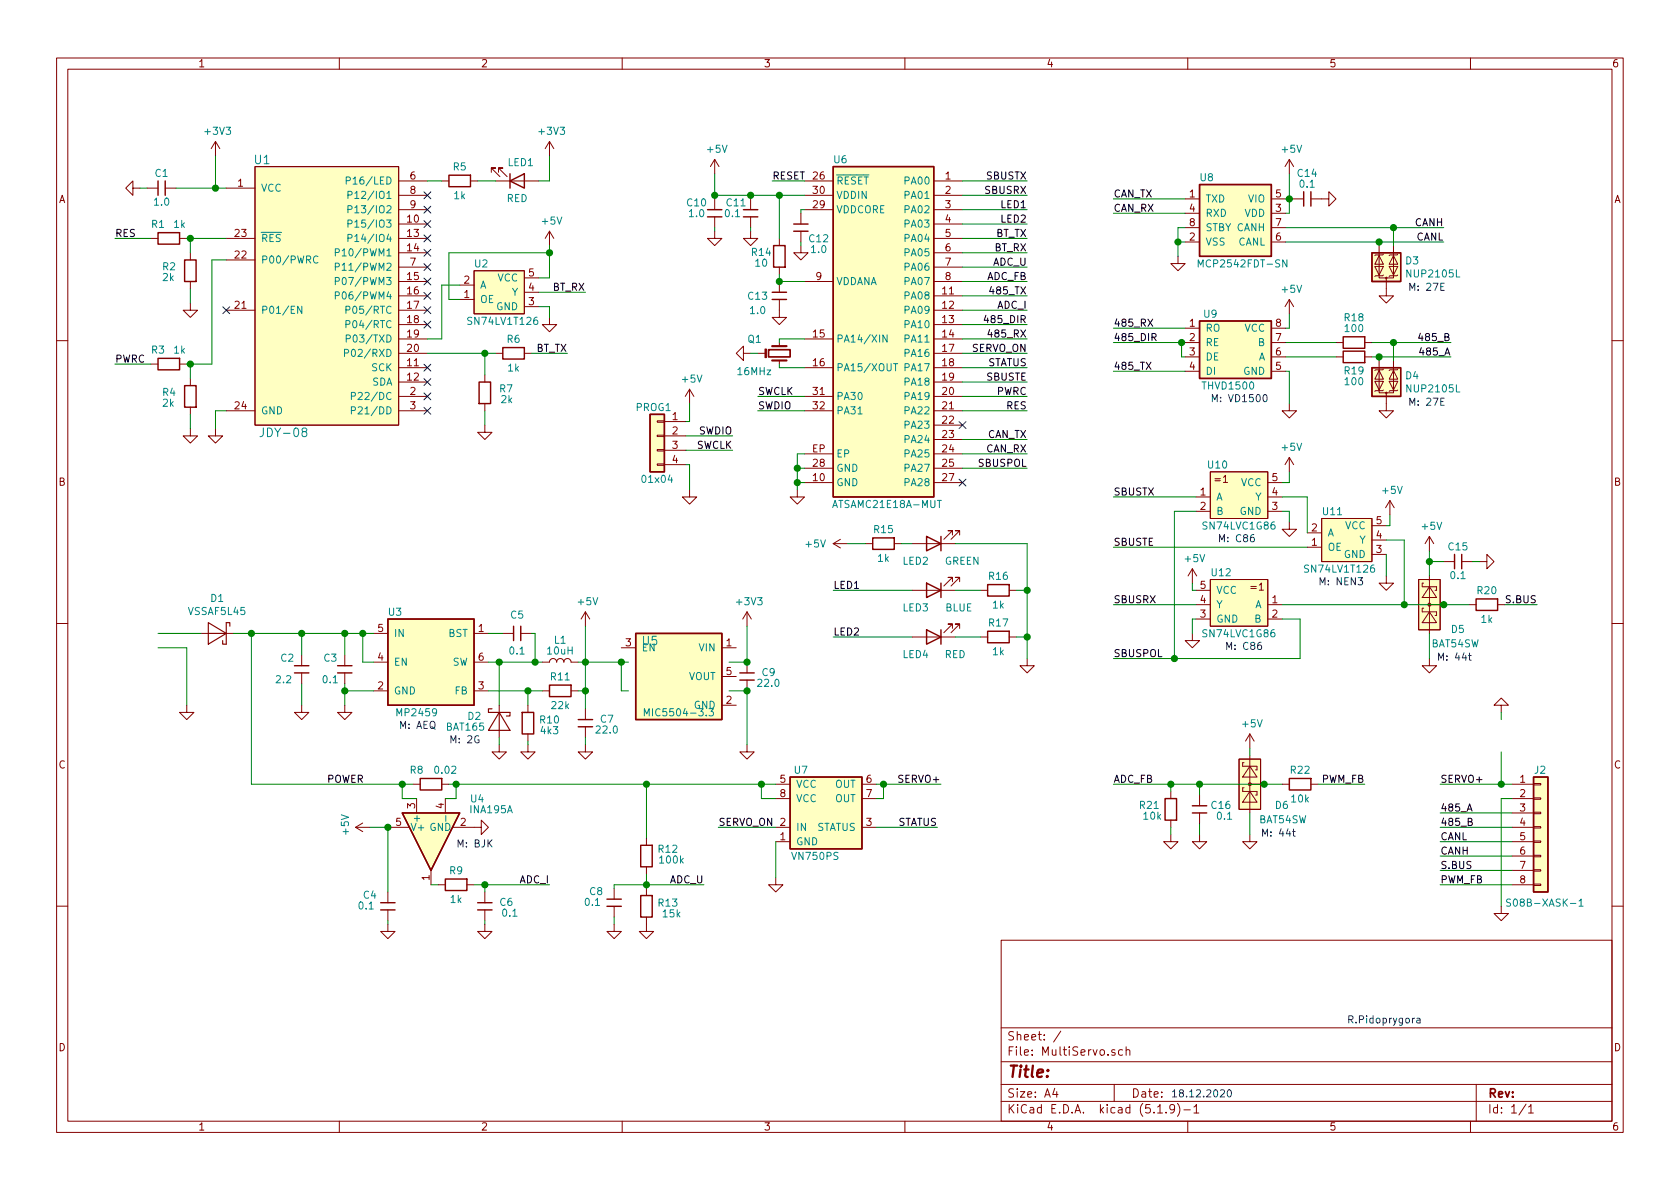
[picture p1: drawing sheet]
<svg xmlns="http://www.w3.org/2000/svg" width="297mm" height="210mm" viewBox="0 0 297 210" stroke-linecap="round" stroke-linejoin="round" font-family="sans-serif">
<g fill="none" stroke="#840000" stroke-width=".18">
<path d="M10 10.3h277v189.9h-277zM12 12.2h273v186.1h-273zM60 10.3v1.9M110 10.3v1.9M160 10.3v1.9M210 10.3v1.9M260 10.3v1.9M23.5 33.3v-1.3l-1.3 1.3 1.3 1.2v-1.2h1.3M26 33.3h1.9M29.2 33.3h1.9M38.1 25l-.8 1.3M38.1 25v2.6"/>
<path d="M38.1 25l.8 1.3M40 33.3h5.1M45.1 29.5h25.4v45.7h-25.4zM70.5 32h5.1M70.5 39.6h5.1M70.5 34.5h5.1M70.5 37.1h5.1M78.1 32h1.3M83.2 32h1.3M86.9 30.5v-.8h.7h-.7l1.5 1.5M87.6 32h7.6M88.1 30.5v-.8h.8h-.8l1.6 1.5"/>
<path d="M97.2 25v2.6M97.2 25l-.8 1.3M97.2 25l.7 1.3M126.4 28.2l-.8 1.3M126.4 28.2v2.5M126.4 35.2v1.9M126.4 38.3v2M126.4 28.2l.7 1.3M132.7 35.2v1.9M132.7 38.3v2M141.6 37.7v1.9M142.2 32h5.1"/>
<path d="M142.2 34.5h5.1M142.2 37.1h5.1M165.1 32h5.1M165.1 39.6h5.1M165.1 34.5h5.1M165.1 37.1h5.1M209.5 35.2h2.6M209.5 37.7h2.6M224.8 35.2h2.5M224.8 37.7h2.5M228 28.2l-.8 1.3M228 28.2v2.5"/>
<path d="M228 28.2l.7 1.3M228.6 35.2h1.9M231.8 35.2h3.1v-1.3l1.3 1.3-1.3 1.2v-1.2M26.7 42.2h1.2M31.7 42.2h1.3M33.7 53.6v1.3h1.2l-1.2 1.2-1.3-1.2h1.3M33.7 44.7v1.3M33.7 49.8v1.2M40 42.2h5.1M40 54.9h5.1M40 46h5.1M70.5 42.2h5.1"/>
<path d="M70.5 44.7h5.1M70.5 49.8h5.1M70.5 52.3h5.1M70.5 54.9h5.1M70.5 57.4h5.1M70.5 59.9h5.1M70.5 47.2h5.1M81.3 53h2.5M81.3 50.4h2.5M83.8 47.9h8.9v7.6h-8.9zM92.7 54.2h2.5M92.7 51.7h2.5"/>
<path d="M92.7 49.1h2.5M97.2 56.1v1.3h1.2l-1.2 1.3-1.3-1.3h1.3M97.2 40.9l-.8 1.3M97.2 40.9v2.5M97.2 40.9l.7 1.3M126.4 40.9v1.3h1.2l-1.2 1.2-1.3-1.2h1.3M132.7 40.9v1.3h1.3l-1.3 1.2-1.3-1.2h1.3M137.8 53v3.1h1.3l-1.3 1.3-1.3-1.3h1.3M137.8 42.2v1.2M137.8 47.2v1.3M137.8 49.8v1.9M141.6 43.4v1.3h1.3l-1.3 1.3-1.3-1.3h1.3"/>
<path d="M141.6 40.9v1.9M142.2 49.8h5.1M142.2 59.9h5.1M165.1 42.2h5.1M165.1 44.7h5.1M165.1 49.8h5.1M165.1 52.3h5.1M165.1 54.9h5.1M165.1 57.4h5.1M165.1 59.9h5.1M165.1 47.2h5.1M208.3 45.3v1.3h1.2l-1.2 1.3-1.3-1.3h1.3"/>
<path d="M209.5 42.8h2.6M209.5 40.3h2.6M209.5 58h2.6M224.8 42.8h2.5M224.8 40.3h2.5M224.8 58h2.5M228 53v2.5M228 53l-.8 1.2M228 53l.7 1.2M243.1 47.1h1.5l-.8 1.5zM243.8 43.4v5.7h2.6v-5.7M243.8 45.2l.8 1.5h-1.5z"/>
<path d="M244.6 45l-.1 .1h-1.3l-.1 .1M244.6 48.6l-.1 .2h-1.3l-.1 .1M245.1 49.1v3.2h1.3l-1.3 1.3-1.3-1.3h1.3M245.6 47.1h1.5l-.7 1.5zM246.4 45.2l.7 1.5h-1.5zM247.1 45l-.1 .1h-1.3l-.1 .1M247.1 48.6l-.1 .2h-1.3l-.1 .1M10 60.2h2M26.7 64.4h1.2M31.7 64.4h1.3M33.7 75.8v1.3h1.2l-1.2 1.3-1.3-1.3h1.3M33.7 66.9v1.3"/>
<path d="M33.7 72v1.3M38.1 75.8v1.3h1.3l-1.3 1.3-1.3-1.3h1.3M40 72.6h5.1M70.5 62.5h5.1M70.5 65h5.1M70.5 67.6h5.1M70.5 70.1h5.1M70.5 72.6h5.1M85.7 75.2v1.2h1.3l-1.3 1.3-1.2-1.3h1.2M85.7 66.3v1.3M85.7 71.4v1.2M87.6 62.5h1.3"/>
<path d="M92.7 62.5h1.3M116.2 79.5h1.3v.3h-1.3zM116.2 74.4h1.3v.3h-1.3zM116.2 77h1.3v.2h-1.3zM117.5 74.5h3.8M117.5 77.1h3.8M117.5 79.6h3.8M121.9 68.8l-.7 1.3M121.9 68.8v2.6M121.9 68.8l.8 1.3M131.4 62.5v-1.3l-1.2 1.3 1.2 1.2v-1.2h1.3M134 62.5h1.3"/>
<path d="M137.8 60.6v.6M137.8 63.7v.7M142.2 65h5.1M142.2 70.1h5.1M142.2 72.6h5.1M165.1 62.5h5.1M165.1 65h5.1M165.1 67.6h5.1M165.1 70.1h5.1M165.1 72.6h5.1M165.1 75.2h5.1M165.1 77.7h5.1"/>
<path d="M209.5 60.6h2.6M209.5 63.1h2.6M209.5 65.7h2.6M224.8 60.6h2.5M224.8 63.1h2.5M224.8 65.7h2.5M228 71.4v1.2h1.2l-1.2 1.3-1.3-1.3h1.3M236.2 60.6h1.3M236.2 63.1h1.3M241.3 60.6h1.3M241.3 63.1h1.3M243.1 67.4h1.5l-.8 1.6z"/>
<path d="M243.8 63.7v5.8h2.6v-5.8M243.8 65.5l.8 1.6h-1.5zM244.6 65.3l-.1 .1h-1.3l-.1 .1M244.6 69l-.1 .1h-1.3l-.1 .1M245.1 69.5v3.1h1.3l-1.3 1.3-1.3-1.3h1.3M245.6 67.4h1.5l-.7 1.6zM246.4 65.5l.7 1.6h-1.5zM247.1 65.3l-.1 .1h-1.3l-.1 .1M247.1 69l-.1 .1h-1.3l-.1 .1M285 60.2h2M116.2 82h1.3v.3h-1.3zM117.5 82.2h3.8"/>
<path d="M121.9 86.6v1.3h1.3l-1.3 1.2-1.3-1.2h1.3M141 86.6v1.3h1.2l-1.2 1.2-1.3-1.2h1.3M142.2 85.3h5.1M142.2 80.3h5.1M142.2 82.8h5.1M147.3 96.1h2.6M147.3 96.1l1.3 .8M148.6 95.4l-1.3 .7M153 96.1h1.3M158.1 96.1h1.3M161.3 96.1h7.6M165.1 85.3h5.1"/>
<path d="M165.1 80.3h5.1M165.1 82.8h5.1M168.4 94.6v-.8h-.8h.8l-1.5 1.6M169.7 94.6v-.8h-.8h.8l-1.6 1.6M211.5 87.9h2.5M211.5 90.4h2.5M214 83.4h10.2v8.3h-10.2zM224.2 87.9h2.5M224.2 90.4h2.5M224.2 85.3h2.5M228 92.3v1.3h1.2l-1.2 1.3-1.3-1.3h1.3M228 80.9v2.5"/>
<path d="M228 80.9l-.8 1.3M228 80.9l.7 1.3M231.1 96.8h2.6M231.1 94.2h2.6M233.7 91.7h8.9v7.6h-8.9zM242.6 98h2.5M242.6 95.5h2.5M242.6 93h2.5M245.7 88.5l-.7 1.3M245.7 88.5v2.6M245.7 88.5l.8 1.3M252.7 94.9v2.5"/>
<path d="M252.7 94.9l-.7 1.2M252.7 94.9l.8 1.2M255.3 99.3h1.9M258.4 99.3h1.9M261.6 99.3h1.3v-1.3l1.3 1.3-1.3 1.3v-1.3M10 110.3h2M35.6 112h1.2M40 112h1.3M53.3 115.8v1.9M53.3 119v1.9M61 115.8v1.9M61 119v1.9"/>
<path d="M66 117.1h2.6M66 112h2.6M83.8 117.1h2.6M83.8 112h2.6M88.9 112h1.9M92.1 112h1.9M95.9 117.1h1.3a.63 .63 0 0 1 .6-.6 .63 .63 0 0 1 .6 .6 .63 .63 0 0 1 .7-.6 .63 .63 0 0 1 .6 .6 .63 .63 0 0 1 .6-.6 .63 .63 0 0 1 .7 .6h1.2M103.5 108.2v2.5M103.5 108.2l-.8 1.3M103.5 108.2l.8 1.3M109.9 114.5h2.5M127.6 114.5h2.6"/>
<path d="M127.6 119.6h2.6M132.1 108.2v2.5M132.1 117.1v1.9M132.1 108.2l-.8 1.3M132.1 108.2l.7 1.3M161.3 104.4h7.6M161.3 112.6h7.6M168.4 102.9v-.8h-.8h.8l-1.5 1.5M168.4 111.1v-.7h-.8h.8l-1.5 1.5M169.7 102.9v-.8h-.8h.8l-1.6 1.5M169.7 111.1v-.7h-.8h.8l-1.6 1.5M173.4 104.4h1.2"/>
<path d="M173.4 112.6h1.2M178.4 104.4h1.3M178.4 112.6h1.3M181.6 116.5v1.2h1.3l-1.3 1.3-1.3-1.3h1.3M210.8 112v1.3h1.3l-1.3 1.2-1.3-1.2h1.3M210.8 100.6l-.7 1.2M210.8 100.6v2.5M210.8 100.6l.8 1.2M211.5 104.4h2.5M211.5 106.9h2.5M211.5 109.5h2.5M214 102.5h10.2v8.2h-10.2z"/>
<path d="M224.2 106.9h2.5M224.2 109.5h2.5M245.1 101.8v1.3h1.3l-1.3 1.3-1.3-1.3h1.3M250.8 102.5h3.8v8.9h-3.8zM251.7 103.1h-.2v.7h2.5v.6h-.3M251.7 107.6h-.2v.6h2.5v.6h-.3M252.7 108.2l1.3 1.9h-2.5zM252.7 103.8l1.3 1.9h-2.5zM252.7 116.5v1.2h1.3l-1.3 1.3-1.2-1.3h1.2M252.7 106.9h2.6M252.7 101.8v10.2M259.7 106.9h1.3"/>
<path d="M264.8 106.9h1.3M285 110.3h2M33 124.7v1.3h1.3l-1.3 1.2-1.3-1.2h1.3M53.3 124.7v1.3h1.3l-1.3 1.2-1.2-1.2h1.2M61 124.7v1.3h1.2l-1.2 1.2-1.3-1.2h1.3M66 122.2h2.6M73 138.7h1.3M78.1 138.7h1.3M83.8 122.2h2.6M88.3 131.7v1.3h1.2l-1.2 1.2-1.3-1.2h1.3M88.3 124.7v1.3M88.3 129.2v1.2"/>
<path d="M93.3 131.7v1.3h1.3l-1.3 1.2-1.2-1.2h1.2M93.3 124.7v1.3M93.3 129.8v1.3M95.9 122.2h1.3M101 122.2h1.2M103.5 131.7v1.3h1.3l-1.3 1.2-1.3-1.2h1.3M103.5 125.3v1.9M103.5 128.5v1.9M127.6 124.7h2.6M132.1 131.7v1.3h1.2l-1.2 1.2-1.3-1.2h1.3M132.1 120.3v1.9M137.2 138.7h2.5"/>
<path d="M152.4 138.7h2.5M207 139.9v1.3M219.1 134.2h3.8v8.9h-3.8zM220 139.3h-.3v.6h2.5v.7h-.2M220 134.9h-.3v.6h2.5v.6h-.2M221 139.9l1.2 2h-2.5zM221 135.5l1.2 1.9h-2.5zM221 129.8l-.8 1.3M221 129.8v2.5M221 133.6v10.2M221 129.8l.7 1.3M221 138.7h2.5"/>
<path d="M226.7 138.7h1.3M231.8 138.7h1.2M265.4 124.7h1.3l-1.3-1.3-1.2 1.3h1.2v1.3M267.3 138.7h3.8M271.1 138.6h1.3v.2h-1.3zM62.9 146.3l1.2 .8M62.9 146.3h2.5M64.1 145.5l-1.2 .8M68.6 146.3h3.8M68.6 157.7v1.9M73.7 141.2v2.6M76.2 153.9v2.6"/>
<path d="M77.5 156.5h1.2M78.7 141.2v2.6M80 146.3h5.1v-1.3l1.3 1.3-1.3 1.3v-1.3M82.5 156.5h1.3M85.7 157.7v1.9M108.6 157.1v1.9M114.3 148.2v1.3M114.3 153.3v1.3M114.3 157.1v1.3M137.2 155.2v1.3h1.2l-1.2 1.2-1.3-1.2h1.3M137.2 146.3h2.5M137.2 141.2h2.5"/>
<path d="M137.2 148.8h2.5M152.4 146.3h2.5M152.4 141.2h2.5M207 147.6v1.2h1.3l-1.3 1.3-1.3-1.3h1.3M207 145v1.3M212.1 147.6v1.2h1.3l-1.3 1.3-1.3-1.3h1.3M212.1 140.6v1.9M212.1 143.8v1.9M221 147.6v1.2h1.2l-1.2 1.3-1.3-1.3h1.3M267.3 146.3h3.8M267.3 156.5h3.8M267.3 141.2h3.8"/>
<path d="M267.3 143.8h3.8M267.3 148.8h3.8M267.3 151.4h3.8M267.3 153.9h3.8M271.1 156.3h1.3v.3h-1.3zM271.1 153.8h1.3v.2h-1.3zM271.1 151.3h1.3v.2h-1.3zM271.1 148.7h1.3v.3h-1.3zM271.1 146.2h1.3v.2h-1.3zM271.1 143.6h1.3v.3h-1.3zM271.1 141.1h1.3v.2h-1.3zM10 160.2h2"/>
<path d="M68.6 163.4v1.3h1.2l-1.2 1.3-1.3-1.3h1.3M68.6 160.9v1.9M85.7 163.4v1.3h1.3l-1.3 1.3-1.2-1.3h1.2M85.7 160.9v1.9M108.6 163.4v1.3h-1.3l1.3 1.3 1.3-1.3h-1.3M108.6 160.3v1.9M114.3 162.2v2.5h-1.3l1.3 1.3 1.3-1.3h-1.3M177 166.3h108v32h-108zM265.4 160.3v1.2h1.3l-1.3 1.3-1.2-1.3h1.2M285 160.2h2M60 198.3v1.9M110 198.3v1.9"/>
<path d="M160 198.3v1.9M177 194.8h108M177 191.8h108M177 187.8h108M177 181.8h108M186.5 192.5l-.4 1h1M186.8 193v1M187.6 182.3l-1.3 2M197 191.8v3M197.1 185.7a.37 .37 0 0 0-.6 .1l.1 .2 .5 .2 .1 .1-.2 .3-.5-.1M198.5 185.7l-.5-.1-.2 .3v.6l.2 .1 .5-.1M199.1 185.7h.1a.37 .37 0 0 1 .6 .1v.8"/>
<path d="M199.1 185.1v1.5M204.7 196.8h.8M206.2 196.7v.1M207.7 196l-.1 .1a.48 .48 0 0 1-.6 .1l-.2-.2 .2-.6a.48 .48 0 0 1 .6 .1 1.27 1.27 0 0 1-.2 1.2l-.4 .1M208.2 195.1a1.71 1.71 0 0 1 0 2.3M209.3 196.3h1.2M210 198.3v1.9M211.1 195.8l.4-.5v1.5M211.1 196.8h.9M260 198.3v1.9M261 191.8v6.5M269.8 195.2l-1.2 2"/>
<path d="M270.3 195.8l.4-.5v1.5M270.3 196.8h.8"/>
<circle cx="245.1" cy="49.1" r=".13"/>
<circle cx="245.1" cy="69.5" r=".13"/>
</g>
<g fill="none" stroke="#840000" stroke-width=".25">
<path d="M27.9 32v2.5M29.2 32v2.5M79.4 31h3.8v2h-3.8zM90.2 32l2.5-1.3v2.6zM90.2 30.7v2.6M125.1 38.3h2.5M125.1 37.1h2.5M131.4 38.3h2.6M131.4 37.1h2.6M140.3 39.6h2.6M147.3 29.5h17.8v58.4h-17.8zM212.1 32.6h12.7v12.7h-12.7z"/>
<path d="M230.5 33.9v2.5M231.8 33.9v2.5M27.9 41.1h3.8v2.1h-3.8zM32.6 46h2.1v3.8h-2.1zM136.5 53h2.6M136.5 51.7h2.6M136.8 43.4h2v3.8h-2zM140.3 40.9h2.6M212.1 56.8h12.7v10.1h-12.7zM237.5 59.6h3.8v2h-3.8zM242.6 44.7h5v5.1h-5zM27.9 63.4h3.8v2h-3.8z"/>
<path d="M32.6 68.2h2.1v3.8h-2.1zM84.7 67.6h2v3.8h-2zM88.9 61.5h3.8v2h-3.8zM114.9 73.3h2.6v10.1h-2.6zM237.5 62.1h3.8v2h-3.8zM242.6 65h5v5.1h-5zM154.3 95.1h3.8v2h-3.8zM163.8 94.9l2.6 1.2-2.6 1.3zM166.4 94.9v2.5M257.2 98v2.6M258.4 98v2.6M52.1 117.7h2.5"/>
<path d="M52.1 119h2.5M59.7 117.7h2.5M59.7 119h2.5M68.6 109.5h15.2v15.2h-15.2zM90.8 110.7v2.6M92.1 110.7v2.6M112.4 112h15.2v15.2h-15.2zM130.8 119h2.5M163.8 103.1l2.6 1.3-2.6 1.3zM163.8 111.4l2.6 1.2-2.6 1.3zM166.4 103.1v2.6M166.4 111.4v2.5"/>
<path d="M174.6 103.4h3.8v2h-3.8zM174.6 111.6h3.8v2.1h-3.8zM261 105.9h3.8v2h-3.8zM74.3 137.7h3.8v2h-3.8zM92.3 126h2.1v3.8h-2.1zM97.2 121.2h3.8v2h-3.8zM102.2 127.2h2.6M102.2 128.5h2.6M130.8 120.3h2.5M139.7 137.4h12.7v12.7h-12.7zM228 137.7h3.8v2h-3.8zM271.1 137.4h2.6v20.3h-2.6z"/>
<path d="M67.3 159.6h2.5M71.1 143.8h10.2l-5.1 10.1zM78.7 155.4h3.8v2.1h-3.8zM84.5 159.6h2.5M107.3 159h2.6M113.3 149.5h2v3.8h-2zM113.3 158.4h2v3.8h-2zM206 141.2h2v3.8h-2zM210.8 142.5h2.6M210.8 143.8h2.6M67.3 160.9h2.5M84.5 160.9h2.5"/>
<path d="M107.3 160.3h2.6"/>
</g>
<g fill="#ffffc2" stroke="#ffffc2" stroke-width=".18">
<path d="M112.4 112h15.2v15.2h-15.2z"/>
<path d="M214 83.4h10.2v8.3h-10.2z"/>
<path d="M212.1 32.6h12.7v12.7h-12.7z"/>
<path d="M233.7 91.7h8.9v7.6h-8.9z"/>
<path d="M68.6 109.5h15.2v15.2h-15.2z"/>
<path d="M242.6 44.7h5v5.1h-5z"/>
<path d="M212.1 56.8h12.7v10.1h-12.7z"/>
<path d="M83.8 47.9h8.9v7.6h-8.9z"/>
<path d="M45.1 29.5h25.4v45.7h-25.4z"/>
<path d="M242.6 65h5v5.1h-5z"/>
<path d="M71.1 143.8h10.2l-5.1 10.1z"/>
<path d="M250.8 102.5h3.8v8.9h-3.8z"/>
<path d="M219.1 134.2h3.8v8.9h-3.8z"/>
<path d="M147.3 29.5h17.8v58.4h-17.8z"/>
<path d="M271.1 137.4h2.6v20.3h-2.6z"/>
<path d="M214 102.5h10.2v8.2h-10.2z"/>
<path d="M114.9 73.3h2.6v10.1h-2.6z"/>
<path d="M139.7 137.4h12.7v12.7h-12.7z"/>
</g>
<g fill="none" stroke="#008484" stroke-width=".18">
<path d="M61.2 31.9h.6l.2-.2-.1-.3-.2-.1h-.5v1.3M61.5 39.6l.6-.1 .2-.2-.1-.3-.2-.1h-.5v1.3M61.5 34.5l.6-.1 .2-.1-.1-.3-.2-.2h-.5v1.3M61.5 37h.6l.2-.2-.1-.3-.2-.1h-.5v1.2M53.4 54.1v1.3l-.8-1.3v1.3M56.2 45.4a.6 .6 0 0 0-.8 .4 .6 .6 0 0 0 .6 .7l.2-.1M59.3 44.6h.6v-.5l-.1-.1h-.5v1.3M59.3 49.7h.6v-.5l-.1-.1h-.5v1.2M59.3 52.3l.6-.1v-.5l-.1-.1h-.5v1.3M59.3 47.2l.6-.1v-.4l-.1-.2h-.5v1.3M61.2 54.8h.6v-.5l-.2-.2h-.4v1.3M61.2 57.3h.6v-.5l-.2-.1h-.4v1.3"/>
<path d="M61.2 59.9l.6-.1 .2-.1-.1-.3-.2-.2h-.5v1.3M61.5 42.1h.6l.2-.2-.1-.3-.2-.2h-.5v1.3M156.8 59.2v1.3l-.7-1.3v1.3M211.9 47.2v-1.3l.4 1 .4-1v1.3M227.5 45.9v1.3l-.7-1.3v1.3M60.9 62.4h.6l.1-.2v-.3l-.2-.1h-.5v1.2M62.1 70h.6l.1-.5-.2-.1h-.5v1.3M62.1 72.6l.6-.1 .1-.4-.2-.2h-.5v1.3M151.7 73.2h.7M158 64.3h.7M158.3 64.3v1.3M165.7 88.5h.7"/>
<path d="M113.9 126.6v-1.3l.5 .9 .4-.9v1.3M125.3 125.3h.8l-.4 .5 .4 .1v.6l-.2 .1-.6-.1M78.8 144.2v1M267.1 159h-.5l-.2 .1v.4l.6 .2 .1 .3-.2 .2h-.5M279.2 159.3l.4-.3v1.2M279.2 160.2h.7"/>
</g>
<g fill="#840000" stroke="#840000" stroke-width=".18">
<path d="M135.3 61.7h.2v1.5h-.2z"/>
<circle cx="252.7" cy="106.9" r=".25"/>
<circle cx="221" cy="138.7" r=".25"/>
</g>
<path d="M135.9 61.8h3.8v1.3h-3.8z" fill="none" stroke="#840000" stroke-width=".3"/>
<path d="M136.5 61.2h2.6M136.5 63.7h2.6" fill="none" stroke="#840000" stroke-width=".38"/>
<path d="M36.8 110.1l3.2 1.9-3.2 1.9zM36.8 112h3.2M40.6 110.7v-.6h-.6v3.8h-.6v-.6M87 125.3h-.6v.7h3.8v.6h-.7M88.3 126l1.9 3.2h-3.8zM88.3 126v3.2" fill="none" stroke="#840000" stroke-width=".2"/>
<g fill="none" stroke="#008400" stroke-width=".18">
<path d="M24.8 33.3h1.2M31.1 33.3h8.9M38.1 27.6v5.7M75.6 32h2.5M84.5 32h3.1M97.2 27.6v4.4h-2M126.4 34.5h15.8M126.4 30.7v4.5M132.7 34.5v.7M136.5 32h5.7M137.8 34.5v7.7M142.2 37.1h-.6v.6"/>
<path d="M170.2 32h11.4M170.2 37.1h11.4M170.2 34.5h11.4M170.2 39.6h11.4M196.8 35.2h12.7M196.8 37.7h12.7M227.3 35.2h1.3M228 30.7v7h-.7M20.3 42.2h6.4M33 42.2h7M33.7 42.2v2.5M33.7 51v2.6"/>
<path d="M40 46h-2.5v18.4h-4.5M81.3 50.4h-3.2v9.5h-2.5M95.2 54.2h2v1.9M95.2 51.7h8.3M97.2 44.7h-17.8v8.3h1.9M97.2 43.4v5.7h-2M126.4 40.3v.6M132.7 40.3v.6M137.8 48.5v1.3h4.4M141.6 42.8v.6M142.2 59.9h-4.4v.7M170.2 44.7h11.4"/>
<path d="M170.2 42.2h11.4M170.2 57.4h11.4M170.2 52.3h11.4M170.2 49.8h11.4M170.2 59.9h11.4M170.2 54.9h11.4M170.2 47.2h11.4M196.8 58h12.7M208.3 42.8h1.2M209.5 40.3h-1.2v5M227.3 40.3h28M227.3 42.8h28"/>
<path d="M228 55.5v2.5h-.7M243.8 42.8v.6M246.4 40.3v3.1M20.3 64.4h6.4M33.7 64.4v2.5M33.7 73.3v2.5M40 72.6h-1.9v3.2M75.6 62.5h12M85.7 62.5v3.8M85.7 72.6v2.6M94 62.5h6.3M121.3 77.1h8.2"/>
<path d="M121.3 79.6h8.2M121.9 71.4v3.1h-.6M132.7 62.5h1.3M134 72.6h8.2M134 70.1h8.2M137.8 64.4v.6h4.4M170.2 62.5h11.4M170.2 65h11.4M170.2 72.6h11.4M170.2 67.6h11.4M170.2 70.1h11.4M170.2 77.7h11.4"/>
<path d="M196.8 60.6h12.7M196.8 65.7h12.7M208.9 60.6v2.5h.6M227.3 60.6h8.9M227.3 63.1h8.9M227.3 65.7h.7v5.7M242.6 60.6h13.9M242.6 63.1h13.9M243.8 63.1v.6M246.4 60.6v3.1M121.3 82.2h.6v4.4M141 85.3h1.2"/>
<path d="M141 82.8h1.2M142.2 80.3h-1.2v6.3M149.9 96.1h3.1M159.4 96.1h1.9M168.9 96.1h12.7v20.4M170.2 82.8h11.4M170.2 80.3h11.4M196.8 87.9h14.7M196.8 96.8h34.3M211.5 90.4h-3.9v26.1M226.7 87.9h4.4v6.3M226.7 90.4h1.3v1.9"/>
<path d="M228 83.4v1.9h-1.3M245.1 98v3.8M245.1 95.5h3.2v11.4M245.7 91.1v1.9h-.6M252.7 97.4v4.4M252.7 99.3h2.6M260.3 99.3h1.3M27.9 112h7.7M27.9 114.5h5.1v10.2M41.3 112h24.7M44.4 112v26.7h28.6M53.3 112v3.8"/>
<path d="M61 112v3.8M64.1 112v5.1h1.9M86.4 112h2.5M86.4 117.1h9.5M88.3 117.1v7.6M94 112h.6v5.1M102.2 117.1h8.9M103.5 110.7v14.6M109.9 117.1v5.1h1.2M132.1 110.7v6.4h-3.2M147.3 112.6h14M147.3 104.4h14"/>
<path d="M168.9 112.6h4.5M168.9 104.4h4.5M179.7 112.6h1.9M179.7 104.4h1.9M196.8 106.9h14.7M210.8 103.1v1.3h.7M211.5 109.5h-.7v2.5M226.7 109.5h3.2v7h-33.1M226.7 106.9h33M252.7 112v4.5M266.1 106.9h5.7M53.3 120.9v3.8"/>
<path d="M61 122.2h5M61 120.9v3.8M71.1 138.7v2.5h2.6M79.4 138.7h57.8M80.6 138.7v2.5h-1.9M86.4 122.2h9.5M88.3 130.4v1.3M93.3 122.2v2.5M93.3 131.1v.6M102.2 122.2h1.3M103.5 130.4v1.3M114.3 138.7v9.5"/>
<path d="M128.9 122.2h3.2v9.5M134.6 138.7v2.5h2.6M154.9 138.7h11.5M156.2 138.7v2.5h-1.3M196.8 138.7h29.9M207 138.7v1.2M212.1 138.7v1.9M221 132.3v1.3M233 138.7h8.3M254.6 138.7h12.7M265.4 126v1.2M265.4 133v5.7"/>
<path d="M65.4 146.3h3.2v11.4M76.2 156.5h1.3M83.8 156.5h13.4M85.7 156.5v1.2M114.3 154.6v2.5M124.5 156.5h-15.9v.6M127 146.3h10.2M137.2 148.8v6.4M154.9 146.3h10.8M207 146.3v1.3M212.1 145.7v1.9M221 143.8v3.8"/>
<path d="M254.6 146.3h12.7M254.6 156.5h12.7M254.6 143.8h12.7M254.6 148.8h12.7M254.6 151.4h12.7M254.6 153.9h12.7M267.3 141.2h-1.9v19.1M68.6 162.8v.6M85.7 162.8v.6M108.6 162.2v1.2"/>
</g>
<path d="M174.3 55.7l-.3 .9h.8M203.7 59.6h.6l.1-.2-.1-.3-.1-.1h-.5v1.2M204 59.6l.4 .6M259.6 145.3h.5l.2-.2-.1-.3-.6-.1v1.3h.5l.2-.2v-.3l-.3-.2" fill="none" stroke="#000" stroke-width=".18"/>
<g fill="none" stroke="#0000c2" stroke-width=".18">
<path d="M254.7 50.7h.4M255.3 50.1h-.6v1.3h.6M223.4 69.9l.2-.1a.69 .69 0 0 1 .4 .6 .69 .69 0 0 1-.4 .6l-.2-.2-.1-.2zM254.7 71h.4M255.3 70.4h-.6v1.3h.6M221.7 94.5l-.4 .1a.87 .87 0 0 0 0 1.2l.4-.1v-.6l-.4-.1-.2 .3M223 113.6l-.4 .1a.87 .87 0 0 0 0 1.2l.4-.2v-.5l-.4-.1-.2 .2M240.1 102.2h.8l-.4 .4 .3 .2 .1 .4-.2 .2-.6-.1M259.6 115.9h.5M259.8 115.5v1.1l.3 .2M84.6 130.2a.59 .59 0 0 0-.7 .5 .59 .59 0 0 0 .7 .6l.1-.5h-.2M86.5 149.1l.5 .7"/>
<path d="M87 148.5l-.7 .7M228.5 147h.5M228.7 146.6v1.1l.3 .2M215.8 192.8l.5-.1 .2 .1v.3v.2l-.8 .7h.8M217.1 192.8l.2-.1a.67 .67 0 0 1 .4 .6 .67 .67 0 0 1-.4 .7l-.3-.3v-.2zM250.1 180.1l-.4 .2M250.5 180.1h.5l.1 .8M251.1 180.4h-.5l-.1 .2v.2h.6"/>
</g>
<g fill="#008400" stroke="#008400" stroke-width=".25">
<circle cx="132.7" cy="34.5" r=".51"/>
<circle cx="114.3" cy="138.7" r=".51"/>
<circle cx="33.7" cy="42.2" r=".51"/>
<circle cx="88.3" cy="117.1" r=".51"/>
<circle cx="137.8" cy="49.8" r=".51"/>
<circle cx="53.3" cy="112" r=".51"/>
<circle cx="61" cy="122.2" r=".51"/>
<circle cx="137.8" cy="34.5" r=".51"/>
<circle cx="141" cy="85.3" r=".51"/>
<circle cx="255.3" cy="106.9" r=".51"/>
<circle cx="141" cy="82.8" r=".51"/>
<circle cx="103.5" cy="122.2" r=".51"/>
<circle cx="156.2" cy="138.7" r=".51"/>
<circle cx="103.5" cy="117.1" r=".51"/>
<circle cx="94.6" cy="117.1" r=".51"/>
<circle cx="93.3" cy="122.2" r=".51"/>
<circle cx="64.1" cy="112" r=".51"/>
<circle cx="61" cy="112" r=".51"/>
<circle cx="33.7" cy="64.4" r=".51"/>
<circle cx="114.3" cy="156.5" r=".51"/>
<circle cx="85.7" cy="156.5" r=".51"/>
<circle cx="71.1" cy="138.7" r=".51"/>
<circle cx="80.6" cy="138.7" r=".51"/>
<circle cx="126.4" cy="34.5" r=".51"/>
<circle cx="265.4" cy="138.7" r=".51"/>
<circle cx="223.5" cy="138.7" r=".51"/>
<circle cx="207" cy="138.7" r=".51"/>
<circle cx="208.9" cy="60.6" r=".51"/>
<circle cx="181.6" cy="112.6" r=".51"/>
<circle cx="212.1" cy="138.7" r=".51"/>
<circle cx="134.6" cy="138.7" r=".51"/>
<circle cx="132.1" cy="122.2" r=".51"/>
<circle cx="38.1" cy="33.3" r=".51"/>
<circle cx="132.1" cy="117.1" r=".51"/>
<circle cx="228" cy="35.2" r=".51"/>
<circle cx="207.6" cy="116.5" r=".51"/>
<circle cx="181.6" cy="104.4" r=".51"/>
<circle cx="243.8" cy="42.8" r=".51"/>
<circle cx="246.4" cy="40.3" r=".51"/>
<circle cx="85.7" cy="62.5" r=".51"/>
<circle cx="109.9" cy="117.1" r=".51"/>
<circle cx="246.4" cy="60.6" r=".51"/>
<circle cx="243.8" cy="63.1" r=".51"/>
<circle cx="252.7" cy="99.3" r=".51"/>
<circle cx="68.6" cy="146.3" r=".51"/>
<circle cx="44.5" cy="112" r=".51"/>
<circle cx="248.3" cy="106.9" r=".51"/>
<circle cx="97.2" cy="44.7" r=".51"/>
<circle cx="208.3" cy="42.8" r=".51"/>
</g>
<g fill="none" stroke="#000084" stroke-width=".18">
<path d="M75 39l1.2 1.2M75 36.5l1.2 1.2M75 33.9l1.2 1.2M76.2 39l-1.2 1.2M76.2 36.5l-1.2 1.2M76.2 33.9l-1.2 1.2M39.4 54.2l1.2 1.3M40.6 54.2l-1.2 1.3M75 56.8l1.2 1.2M75 54.2l1.2 1.3M75 51.7l1.2 1.2M75 49.2l1.2 1.2"/>
<path d="M75 46.6l1.2 1.2M75 44.1l1.2 1.2M75 41.5l1.2 1.3M76.2 56.8l-1.2 1.2M76.2 54.2l-1.2 1.3M76.2 51.7l-1.2 1.2M76.2 49.2l-1.2 1.2M76.2 46.6l-1.2 1.2M76.2 44.1l-1.2 1.2M76.2 41.5l-1.2 1.3M75 72l1.2 1.2M75 69.5l1.2 1.2"/>
<path d="M75 66.9l1.2 1.3M75 64.4l1.2 1.2M76.2 72l-1.2 1.2M76.2 69.5l-1.2 1.2M76.2 66.9l-1.2 1.3M76.2 64.4l-1.2 1.2M169.6 74.6l1.2 1.2M170.8 74.6l-1.2 1.2M169.6 84.7l1.2 1.2M170.8 84.7l-1.2 1.2"/>
</g>
<text font-size="2.8" fill="#840000" x="178" y="190.5">Title:</text>
<g font-size="2.1" fill="#008484">
<text x="45" y="29">U1</text>
<text x="46.6" y="77.3">JDY-08</text>
<text x="113.6" y="114.1">U5</text>
</g>
<g font-size="2.1" fill="#840000">
<text x="178" y="184">Sheet: /</text>
<text x="178" y="186.7">File: MultiServo.sch</text>
<text x="178" y="196.9">KiCad E.D.A. kicad (5.1.9)-1</text>
<text x="178" y="194.1">Size: A4</text>
<text x="200" y="194.1">Date:</text>
<text x="263" y="194.1">Rev:</text>
<text x="263" y="196.9">Id: 1/1</text>
</g>
<g font-size="1.8" fill="#840000">
<text x="35" y="11.9">1</text>
<text x="85" y="11.9">2</text>
<text x="135" y="11.9">3</text>
<text x="185" y="11.9">4</text>
<text x="235" y="11.9">5</text>
<text x="285" y="11.9">6</text>
<text x="10.4" y="35.9">A</text>
<text x="42.1" y="33">1</text>
<text x="72.5" y="31.7">6</text>
<text x="72.5" y="34.3">8</text>
<text x="143.8" y="31.7">26</text>
<text x="143.8" y="34.3">30</text>
<text x="167.2" y="31.7">1</text>
<text x="167.2" y="34.3">2</text>
<text x="210.3" y="34.9">1</text>
<text x="225.6" y="34.9">5</text>
<text x="285.4" y="35.9">A</text>
<text x="41.6" y="41.9">23</text>
<text x="72.1" y="39.4">10</text>
<text x="72.1" y="41.9">13</text>
<text x="72.5" y="36.8">9</text>
<text x="143.8" y="36.8">29</text>
<text x="167.2" y="36.8">3</text>
<text x="167.2" y="39.4">4</text>
<text x="167.2" y="41.9">5</text>
<text x="210.3" y="37.5">4</text>
<text x="210.3" y="40">8</text>
<text x="225.6" y="37.5">3</text>
<text x="225.6" y="40">7</text>
<text x="41.6" y="45.7">22</text>
<text x="72.1" y="44.4">14</text>
<text x="72.5" y="47">7</text>
<text x="167.2" y="44.4">6</text>
<text x="167.2" y="47">7</text>
<text x="210.3" y="42.5">2</text>
<text x="225.6" y="42.5">6</text>
<text x="72.1" y="49.5">15</text>
<text x="72.1" y="52.1">16</text>
<text x="82.1" y="52.7">1</text>
<text x="82.1" y="50.2">2</text>
<text x="93.5" y="54">3</text>
<text x="93.5" y="51.4">4</text>
<text x="93.5" y="48.9">5</text>
<text x="144.3" y="49.5">9</text>
<text x="166.7" y="52.1">11</text>
<text x="167.2" y="49.5">8</text>
<text x="41.6" y="54.6">21</text>
<text x="72.1" y="54.6">17</text>
<text x="72.1" y="57.1">18</text>
<text x="72.1" y="59.7">19</text>
<text x="143.8" y="59.7">15</text>
<text x="166.7" y="54.6">12</text>
<text x="166.7" y="57.1">13</text>
<text x="166.7" y="59.7">14</text>
<text x="210.3" y="57.8">1</text>
<text x="225.6" y="57.8">8</text>
<text x="72.1" y="64.8">11</text>
<text x="72.1" y="62.2">20</text>
<text x="143.8" y="64.8">16</text>
<text x="166.7" y="62.2">17</text>
<text x="166.7" y="64.8">18</text>
<text x="210.3" y="60.3">2</text>
<text x="210.3" y="62.9">3</text>
<text x="210.3" y="65.4">4</text>
<text x="225.6" y="65.4">5</text>
<text x="225.6" y="62.9">6</text>
<text x="225.6" y="60.3">7</text>
<text x="72.1" y="67.3">12</text>
<text x="72.5" y="69.8">2</text>
<text x="143.8" y="69.8">31</text>
<text x="166.7" y="67.3">19</text>
<text x="166.7" y="69.8">20</text>
<text x="41.6" y="72.4">24</text>
<text x="72.5" y="72.4">3</text>
<text x="118.9" y="74.3">1</text>
<text x="118.9" y="76.8">2</text>
<text x="143.8" y="72.4">32</text>
<text x="166.7" y="72.4">21</text>
<text x="166.7" y="74.9">22</text>
<text x="166.7" y="77.5">23</text>
<text x="118.9" y="79.4">3</text>
<text x="118.9" y="81.9">4</text>
<text x="143.6" y="80">EP</text>
<text x="143.8" y="82.5">28</text>
<text x="166.7" y="80">24</text>
<text x="166.7" y="82.5">25</text>
<text x="10.4" y="85.9">B</text>
<text x="143.8" y="85.1">10</text>
<text x="166.7" y="85.1">27</text>
<text x="212.2" y="87.6">1</text>
<text x="214.9" y="85.4">=1</text>
<text x="224.9" y="87.6">4</text>
<text x="224.9" y="85.1">5</text>
<text x="285.4" y="85.9">B</text>
<text x="212.2" y="90.2">2</text>
<text x="224.9" y="90.2">3</text>
<text x="231.9" y="94">2</text>
<text x="243.4" y="95.2">4</text>
<text x="243.4" y="92.7">5</text>
<text x="231.9" y="96.5">1</text>
<text x="243.4" y="97.8">3</text>
<text x="212.2" y="106.7">4</text>
<text x="212.2" y="104.1">5</text>
<text x="221.3" y="104.4">=1</text>
<text x="224.9" y="106.7">1</text>
<text x="66.8" y="111.8">5</text>
<text x="84.6" y="111.8">1</text>
<text x="212.2" y="109.2">3</text>
<text x="224.9" y="109.2">2</text>
<text x="66.8" y="116.8">4</text>
<text x="84.6" y="116.8">6</text>
<text x="110.6" y="114.3">3</text>
<text x="128.4" y="114.3">1</text>
<text x="128.4" y="119.4">5</text>
<text x="66.8" y="121.9">2</text>
<text x="84.6" y="121.9">3</text>
<text x="128.4" y="124.5">2</text>
<text x="10.4" y="135.9">C</text>
<text x="285.4" y="135.9">C</text>
<text x="73.4" y="143" transform="rotate(-90 73.4 143)">3</text>
<text x="78.5" y="143" transform="rotate(-90 78.5 143)">4</text>
<text x="137.9" y="138.4">5</text>
<text x="137.9" y="141">8</text>
<text x="153.2" y="138.4">6</text>
<text x="153.2" y="141">7</text>
<text x="268.8" y="138.4">1</text>
<text x="268.8" y="141">2</text>
<text x="268.8" y="143.5">3</text>
<text x="70" y="146">5</text>
<text x="81.4" y="146">2</text>
<text x="137.9" y="148.6">1</text>
<text x="153.2" y="146">3</text>
<text x="268.8" y="146">4</text>
<text x="268.8" y="148.6">5</text>
<text x="75.9" y="155.7" transform="rotate(-90 75.9 155.7)">1</text>
<text x="268.8" y="151.1">6</text>
<text x="268.8" y="153.7">7</text>
<text x="268.8" y="156.2">8</text>
<text x="10.4" y="185.9">D</text>
<text x="285.4" y="185.9">D</text>
<text x="35" y="199.9">1</text>
<text x="85" y="199.9">2</text>
<text x="135" y="199.9">3</text>
<text x="185" y="199.9">4</text>
<text x="235" y="199.9">5</text>
<text x="285" y="199.9">6</text>
</g>
<g font-size="1.8" fill="#008484">
<text x="36.4" y="23.8">+3V3</text>
<text x="95.5" y="23.8">+3V3</text>
<text x="89.8" y="29.4">LED1</text>
<text x="125.1" y="27">+5V</text>
<text x="147.5" y="28.9">U6</text>
<text x="226.7" y="27">+5V</text>
<text x="27.5" y="31.3">C1</text>
<text x="46.1" y="33.9">VCC</text>
<text x="62.3" y="32.6">P16/LED</text>
<text x="63" y="35.2">P12/IO1</text>
<text x="80.2" y="30.1">R5</text>
<text x="80.3" y="35.2">1k</text>
<text x="89.6" y="35.7">RED</text>
<text x="147.8" y="32.6">RESET</text>
<text x="147.8" y="35.2">VDDIN</text>
<text x="160.2" y="32.6">PA00</text>
<text x="160.2" y="35.2">PA01</text>
<text x="212.2" y="32">U8</text>
<text x="213.1" y="35.8">TXD</text>
<text x="220.7" y="35.8">VIO</text>
<text x="229.5" y="31.3">C14</text>
<text x="229.9" y="33.2">0.1</text>
<text x="26.8" y="40.3">R1</text>
<text x="27.4" y="36.4">1.0</text>
<text x="30.8" y="40.3">1k</text>
<text x="63" y="40.3">P15/IO3</text>
<text x="63" y="37.7">P13/IO2</text>
<text x="95.9" y="39.7">+5V</text>
<text x="121.5" y="36.5">C10</text>
<text x="121.9" y="38.4">1.0</text>
<text x="128.3" y="38.4">0.1</text>
<text x="128.5" y="36.5">C11</text>
<text x="147.8" y="37.7">VDDCORE</text>
<text x="160.2" y="37.7">PA02</text>
<text x="160.2" y="40.3">PA03</text>
<text x="213.1" y="38.3">RXD</text>
<text x="213.1" y="40.9">STBY CANH</text>
<text x="220" y="38.3">VDD</text>
<text x="28.8" y="47.8">R2</text>
<text x="46.1" y="46.6">P00/PWRC</text>
<text x="46.1" y="42.8">RES</text>
<text x="60.5" y="45.3">P10/PWM1</text>
<text x="60.5" y="47.9">P11/PWM2</text>
<text x="63" y="42.8">P14/IO4</text>
<text x="84" y="47.3">U2</text>
<text x="133" y="45.3">R14</text>
<text x="133.6" y="47.2">10</text>
<text x="143.1" y="42.8">C12</text>
<text x="143.5" y="44.7">1.0</text>
<text x="160.2" y="42.8">PA04</text>
<text x="160.2" y="45.3">PA05</text>
<text x="160.2" y="47.9">PA06</text>
<text x="212.5" y="47.3">MCP2542FDT-SN</text>
<text x="213.1" y="43.4">VSS</text>
<text x="218.9" y="43.4">CANL</text>
<text x="248.6" y="46.8">D3</text>
<text x="28.8" y="49.7">2k</text>
<text x="60.5" y="50.4">P07/PWM3</text>
<text x="60.5" y="53">P06/PWM4</text>
<text x="84.8" y="53.6">OE</text>
<text x="84.8" y="51">A</text>
<text x="88" y="49.8">VCC</text>
<text x="90.5" y="52.3">Y</text>
<text x="132.3" y="53">C13</text>
<text x="147.8" y="50.4">VDDANA</text>
<text x="160.2" y="53">PA08</text>
<text x="160.2" y="50.4">PA07</text>
<text x="226.7" y="51.8">+5V</text>
<text x="249" y="49.1">NUP2105L</text>
<text x="46.1" y="55.5">P01/EN</text>
<text x="62.2" y="55.5">P05/RTC</text>
<text x="62.2" y="58">P04/RTC</text>
<text x="83.1" y="57.4">SN74LV1T126</text>
<text x="87.8" y="54.9">GND</text>
<text x="132.7" y="55.5">1.0</text>
<text x="160.2" y="55.5">PA09</text>
<text x="160.2" y="58">PA10</text>
<text x="212.9" y="56.2">U9</text>
<text x="213.1" y="58.7">RO</text>
<text x="220" y="58.7">VCC</text>
<text x="237.8" y="56.8">R18</text>
<text x="237.9" y="58.7">100</text>
<text x="26.8" y="62.5">R3</text>
<text x="30.8" y="62.5">1k</text>
<text x="62.1" y="63.1">P02/RXD</text>
<text x="62.3" y="60.6">P03/TXD</text>
<text x="65.7" y="65.7">SCK</text>
<text x="89.7" y="60.6">R6</text>
<text x="89.8" y="65.7">1k</text>
<text x="132.3" y="60.6">Q1</text>
<text x="147.8" y="60.6">PA14/XIN</text>
<text x="147.8" y="65.7">PA15/XOUT</text>
<text x="160.2" y="60.6">PA11</text>
<text x="160.2" y="63.1">PA16</text>
<text x="160.2" y="65.7">PA17</text>
<text x="213.1" y="61.2">RE</text>
<text x="213.1" y="63.7">DE</text>
<text x="222.5" y="63.7">A</text>
<text x="222.5" y="61.2">B</text>
<text x="28.8" y="70">R4</text>
<text x="28.8" y="71.9">2k</text>
<text x="63.3" y="70.7">P22/DC</text>
<text x="65.7" y="68.2">SDA</text>
<text x="88.4" y="69.4">R7</text>
<text x="88.6" y="71.3">2k</text>
<text x="120.7" y="67.7">+5V</text>
<text x="130.6" y="66.3">16MHz</text>
<text x="147.8" y="70.7">PA30</text>
<text x="160.2" y="68.2">PA18</text>
<text x="160.2" y="70.7">PA19</text>
<text x="212.8" y="68.9">THVD1500</text>
<text x="213.1" y="66.3">DI</text>
<text x="219.8" y="66.3">GND</text>
<text x="237.8" y="66.2">R19</text>
<text x="237.9" y="68.1">100</text>
<text x="248.6" y="67.1">D4</text>
<text x="249" y="69.4">NUP2105L</text>
<text x="46.1" y="73.3">GND</text>
<text x="63.3" y="73.3">P21/DD</text>
<text x="112.5" y="72.7">PROG1</text>
<text x="147.8" y="73.3">PA31</text>
<text x="160.2" y="73.3">PA22</text>
<text x="160.2" y="75.8">PA23</text>
<text x="147.8" y="83.4">GND</text>
<text x="147.8" y="80.9">EP</text>
<text x="160.2" y="78.4">PA24</text>
<text x="160.2" y="80.9">PA25</text>
<text x="160.2" y="83.4">PA27</text>
<text x="213.6" y="82.8">U10</text>
<text x="226.7" y="79.7">+5V</text>
<text x="113.7" y="85.4">01x04</text>
<text x="147.7" y="89.8">ATSAMC21E18A-MUT</text>
<text x="147.8" y="86">GND</text>
<text x="160.2" y="86">PA28</text>
<text x="215" y="88.5">A</text>
<text x="219.4" y="86">VCC</text>
<text x="222" y="88.5">Y</text>
<text x="244.5" y="87.3">+5V</text>
<text x="154.6" y="94.3">R15</text>
<text x="212.9" y="93.6">SN74LVC1G86</text>
<text x="215" y="91.1">B</text>
<text x="219.2" y="91.1">GND</text>
<text x="234" y="91.1">U11</text>
<text x="234.7" y="94.9">A</text>
<text x="237.8" y="93.6">VCC</text>
<text x="251.5" y="93.7">+5V</text>
<text x="142.5" y="96.8">+5V</text>
<text x="155.2" y="99.4">1k</text>
<text x="159.6" y="99.9">LED2</text>
<text x="167" y="99.9">GREEN</text>
<text x="209.6" y="99.4">+5V</text>
<text x="214.3" y="101.9">U12</text>
<text x="231" y="101.3">SN74LV1T126</text>
<text x="234.7" y="97.4">OE</text>
<text x="237.6" y="98.7">GND</text>
<text x="240.4" y="96.1">Y</text>
<text x="256.2" y="97.3">C15</text>
<text x="37.3" y="106.4">D1</text>
<text x="102.3" y="107">+5V</text>
<text x="130.4" y="107">+3V3</text>
<text x="174.9" y="102.5">R16</text>
<text x="175.6" y="107.6">1k</text>
<text x="215" y="107.6">Y</text>
<text x="215" y="105">VCC</text>
<text x="221.9" y="107.6">A</text>
<text x="256.6" y="102.4">0.1</text>
<text x="261.3" y="105.1">R20</text>
<text x="33.4" y="108.8">VSSAF5L45</text>
<text x="68.7" y="108.9">U3</text>
<text x="69.6" y="112.6">IN</text>
<text x="79.3" y="112.6">BST</text>
<text x="90.3" y="109.4">C5</text>
<text x="98" y="113.8">L1</text>
<text x="159.6" y="108.1">LED3</text>
<text x="167.1" y="108.1">BLUE</text>
<text x="174.9" y="110.8">R17</text>
<text x="212.9" y="112.7">SN74LVC1G86</text>
<text x="215" y="110.1">GND</text>
<text x="221.9" y="110.1">B</text>
<text x="256.6" y="111.9">D5</text>
<text x="261.9" y="110.2">1k</text>
<text x="49.7" y="117">C2</text>
<text x="57.3" y="117">C3</text>
<text x="69.6" y="117.7">EN</text>
<text x="80" y="117.7">SW</text>
<text x="90.2" y="115.7">0.1</text>
<text x="96.9" y="115.7">10uH</text>
<text x="113.4" y="115.2">EN</text>
<text x="123.7" y="115.2">VIN</text>
<text x="134.8" y="119.6">C9</text>
<text x="159.6" y="116.4">LED4</text>
<text x="167" y="116.4">RED</text>
<text x="175.6" y="115.9">1k</text>
<text x="253.1" y="114.5">BAT54SW</text>
<text x="48.9" y="120.8">2.2</text>
<text x="57.2" y="120.8">0.1</text>
<text x="69.6" y="122.8">GND</text>
<text x="80.4" y="122.8">FB</text>
<text x="97.4" y="120.3">R11</text>
<text x="97.6" y="125.4">22k</text>
<text x="121.7" y="120.3">VOUT</text>
<text x="122.7" y="125.3">GND</text>
<text x="134.1" y="121.5">22.0</text>
<text x="70.4" y="126.7">MP2459</text>
<text x="79" y="129.2">BAT165</text>
<text x="82.8" y="127.3">D2</text>
<text x="95.5" y="127.9">R10</text>
<text x="95.7" y="129.8">4k3</text>
<text x="105.6" y="129.7">22.0</text>
<text x="106.2" y="127.8">C7</text>
<text x="114.9" y="126.7">MIC5504-3.3</text>
<text x="219.8" y="128.6">+5V</text>
<text x="72.5" y="136.8">R8</text>
<text x="77" y="136.8">0.02</text>
<text x="140.5" y="136.8">U7</text>
<text x="228.2" y="136.8">R22</text>
<text x="271.3" y="136.8">J2</text>
<text x="83.2" y="143.8">INA195A</text>
<text x="83.3" y="141.9">U4</text>
<text x="140.7" y="139.3">VCC</text>
<text x="140.7" y="141.9">VCC</text>
<text x="147.7" y="139.3">OUT</text>
<text x="147.7" y="141.9">OUT</text>
<text x="201.6" y="143">R21</text>
<text x="214.2" y="143">C16</text>
<text x="225.5" y="143">D6</text>
<text x="228.4" y="141.9">10k</text>
<text x="61.7" y="147.5" transform="rotate(-90 61.7 147.5)">+5V</text>
<text x="72.5" y="146.9">V+ GND</text>
<text x="74.3" y="144.9" transform="rotate(-90 74.3 144.9)">+</text>
<text x="140.7" y="149.5">GND</text>
<text x="140.7" y="146.9">IN</text>
<text x="144.3" y="146.9">STATUS</text>
<text x="202.3" y="145">10k</text>
<text x="215.3" y="145">0.1</text>
<text x="222.6" y="145.6">BAT54SW</text>
<text x="79.5" y="154.6">R9</text>
<text x="116.5" y="150.8">R12</text>
<text x="116.8" y="152.7">100k</text>
<text x="140.3" y="152.1">VN750PS</text>
<text x="63.5" y="160.8">0.1</text>
<text x="64.3" y="158.9">C4</text>
<text x="79.7" y="159.7">1k</text>
<text x="88.4" y="160.2">C6</text>
<text x="103.5" y="160.2">0.1</text>
<text x="104.3" y="158.3">C8</text>
<text x="116.5" y="160.3">R13</text>
<text x="267.4" y="160.3">S08B-XASK-1</text>
<text x="88.9" y="162.1">0.1</text>
<text x="117.3" y="162.2">15k</text>
</g>
<g font-size="1.8">
<text x="136.5" y="31.7">RESET</text>
<text x="174.2" y="34.3">SBUSRX</text>
<text x="174.4" y="31.7">SBUSTX</text>
<text x="196.8" y="34.9">CAN_TX</text>
<text x="20.3" y="41.9">RES</text>
<text x="176" y="41.9">BT_TX</text>
<text x="177.1" y="36.8">LED1</text>
<text x="177.1" y="39.4">LED2</text>
<text x="196.8" y="37.5">CAN_RX</text>
<text x="250.2" y="40">CANH</text>
<text x="175.5" y="47">ADC_U</text>
<text x="175.8" y="44.4">BT_RX</text>
<text x="250.4" y="42.5">CANL</text>
<text x="97.7" y="51.4">BT_RX</text>
<text x="174.4" y="49.5">ADC_FB</text>
<text x="175.4" y="52.1">485_TX</text>
<text x="174.6" y="57.1">485_DIR</text>
<text x="175.2" y="59.7">485_RX</text>
<text x="176.3" y="54.6">ADC_I</text>
<text x="196.8" y="57.8">485_RX</text>
<text x="20.3" y="64.1">PWRC</text>
<text x="94.7" y="62.2">BT_TX</text>
<text x="171.8" y="62.2">SERVO_ON</text>
<text x="174.5" y="64.8">STATUS</text>
<text x="196.8" y="60.3">485_DIR</text>
<text x="196.8" y="65.4">485_TX</text>
<text x="251.3" y="60.3">485_B</text>
<text x="251.3" y="62.9">485_A</text>
<text x="134" y="69.8">SWCLK</text>
<text x="174.4" y="67.3">SBUSTE</text>
<text x="176.2" y="69.8">PWRC</text>
<text x="123.5" y="76.8">SWDIO</text>
<text x="134" y="72.4">SWDIO</text>
<text x="174.5" y="77.5">CAN_TX</text>
<text x="178" y="72.4">RES</text>
<text x="123.1" y="79.4">SWCLK</text>
<text x="173.1" y="82.5">SBUSPOL</text>
<text x="174.3" y="80">CAN_RX</text>
<text x="196.8" y="87.6">SBUSTX</text>
<text x="196.8" y="96.5">SBUSTE</text>
<text x="147.3" y="104.1">LED1</text>
<text x="196.8" y="106.7">SBUSRX</text>
<text x="266.4" y="106.7">S.BUS</text>
<text x="147.3" y="112.4">LED2</text>
<text x="196.8" y="116.2">SBUSPOL</text>
<text x="57.8" y="138.4">POWER</text>
<text x="159.2" y="138.4">SERVO+</text>
<text x="196.8" y="138.4">ADC_FB</text>
<text x="233.6" y="138.4">PWM_FB</text>
<text x="254.6" y="143.5">485_A</text>
<text x="254.6" y="138.4">SERVO+</text>
<text x="127" y="146">SERVO_ON 2</text>
<text x="158.6" y="146">STATUS</text>
<text x="254.6" y="148.6">CANL</text>
<text x="254.6" y="146">485_B</text>
<text x="254.6" y="153.7">S.BUS</text>
<text x="254.6" y="151.1">CANH</text>
<text x="91.8" y="156.2">ADC_I</text>
<text x="118.4" y="156.2">ADC_U</text>
<text x="254.6" y="156.2">PWM_FB</text>
</g>
<g font-size="1.8" fill="#0000c2">
<text x="248.9" y="51.4">M: 27E</text>
<text x="214" y="71.1">M: VD1500</text>
<text x="248.9" y="71.7">M: 27E</text>
<text x="215.3" y="95.9">M: C86</text>
<text x="233" y="103.5">M: NEN3</text>
<text x="216.5" y="114.9">M: C86</text>
<text x="254" y="116.8">M: 44t</text>
<text x="70.5" y="128.9">M: AEQ</text>
<text x="79.4" y="131.4">M: 2G</text>
<text x="80.6" y="149.9">M: BJK</text>
<text x="222.9" y="147.9">M: 44t</text>
<text x="238.1" y="181">R.Pidoprygora</text>
<text x="207" y="194.1">18.12.2020</text>
</g>
</svg>
